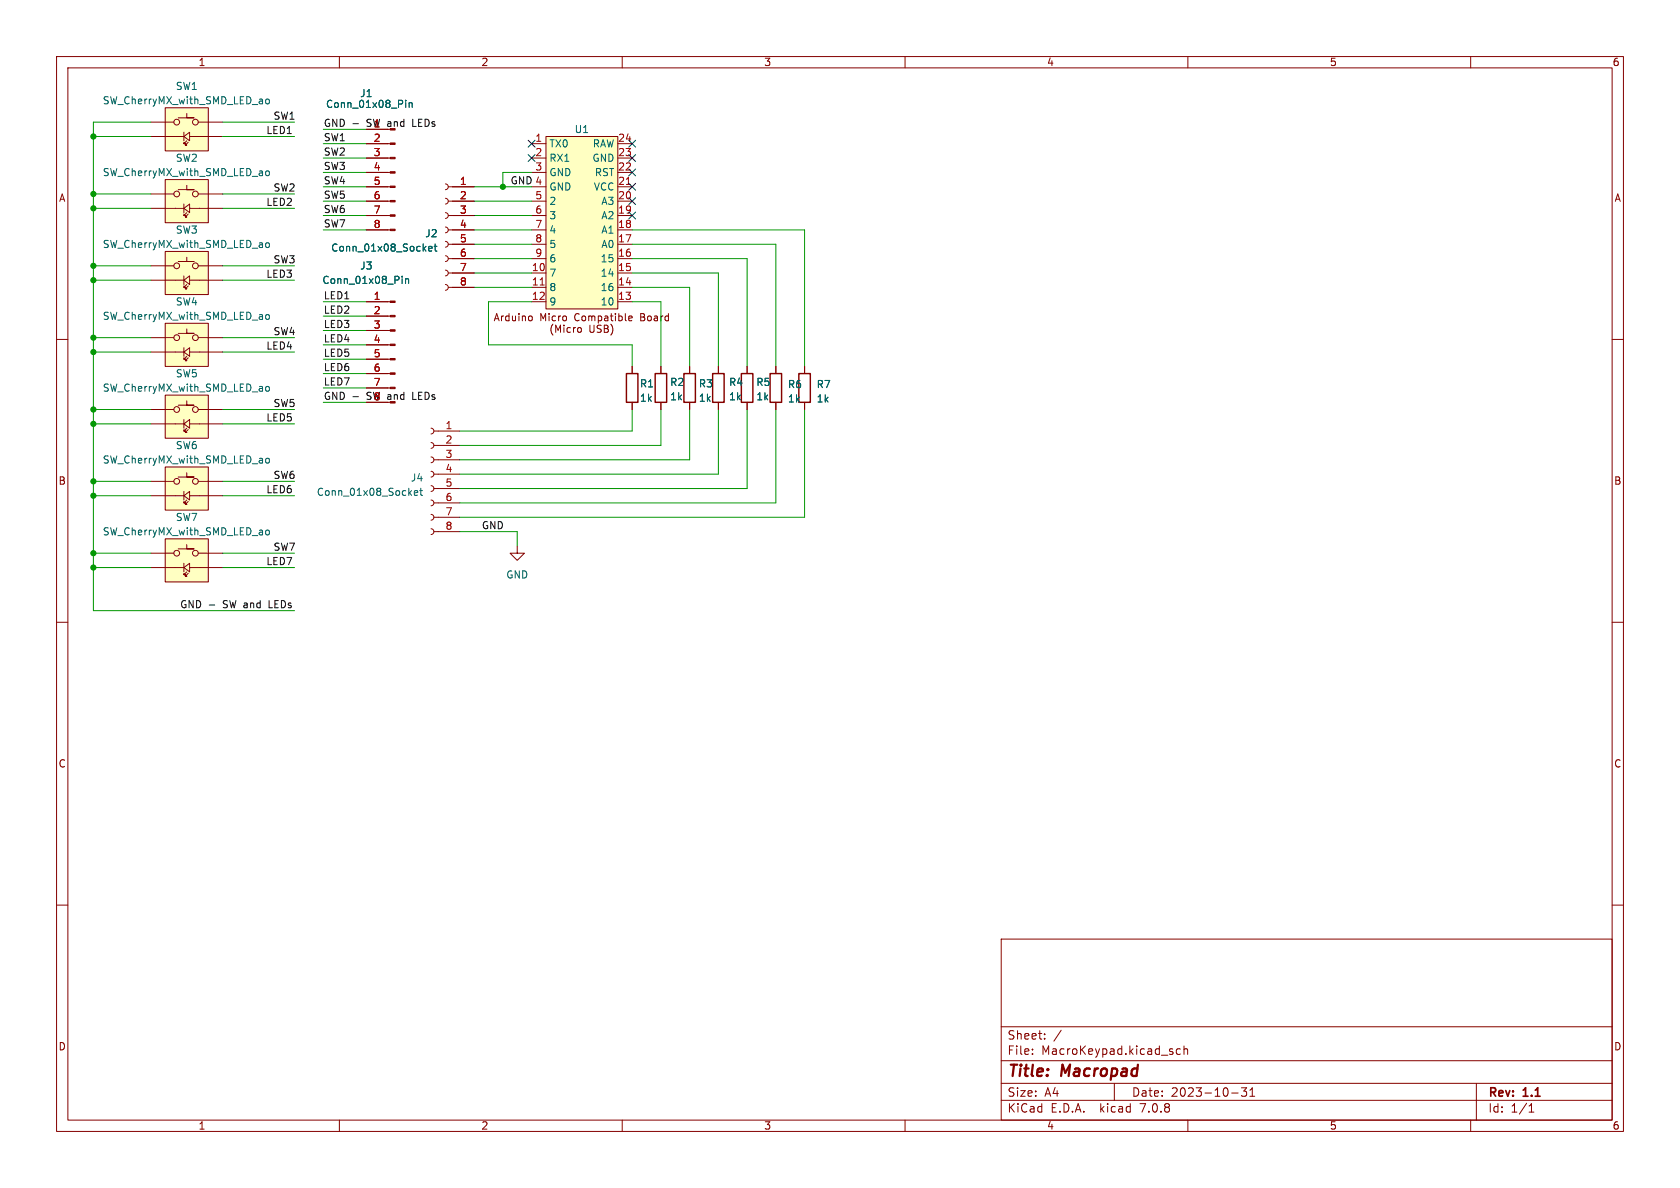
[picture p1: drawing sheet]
<svg xmlns="http://www.w3.org/2000/svg" width="297mm" height="210mm" viewBox="0 0 297 210" stroke-linecap="round" stroke-linejoin="round" font-family="sans-serif">
<g fill="none" stroke="#840000" stroke-width=".18">
<path d="M10 10h277v190h-277zM12 12h273v186h-273zM29.2 19.1h7.6v7.6h-7.6zM60 10v2M110 10v2M160 10v2M210 10v2M260 10v2M26.7 34.3h4M26.7 36.8h5.8M26.7 21.6h4M26.7 24.1h5.8"/>
<path d="M29.2 31.8h7.6v7.6h-7.6zM32.5 36.8l1-.7v1.5zM32.5 24.1l1-.7v1.5zM32.5 23.4v1.5M32.5 36.1v1.5M33 32.8v.7h1.3h-2.8M33 37.6l-.5 .5h.3h-.3v-.3M33 20.1v.7h1.3h-2.8M33 24.9l-.5 .5h.3h-.3v-.3M33.3 37.8l-.5 .6h.2h-.2v-.3M33.3 25.1l-.5 .6h.2h-.2v-.3M33.5 36.8h5.9"/>
<path d="M33.5 24.1h5.9M34.3 33h.1M34.3 20.3h.1M35.1 34.3h4.3M35.1 21.6h4.3M64.8 38.1h4.2M64.8 35.6h4.2M64.8 33h4.2M64.8 30.5h4.2M64.8 27.9h4.2M64.8 25.4h4.2M64.8 22.9h3.8"/>
<path d="M78.7 37.6l.4 .1 .1 .4-.1 .4-.4 .1M78.7 35.1l.4 .1 .1 .4-.1 .3-.4 .2M78.7 32.5l.4 .2 .1 .3-.1 .4-.4 .1M79.2 38.1h4.6M79.2 35.6h4.6M79.2 33h4.6M94 38.1h2.5M94 35.6h2.5M94 33h2.5M94 30.5h2.5M94 27.9h2.5M94 25.4h2.5"/>
<path d="M96.5 24.1h12.7v30.5h-12.7zM109.2 38.1h2.6M109.2 35.6h2.6M109.2 33h2.6M109.2 30.5h2.6M109.2 27.9h2.6M109.2 25.4h2.6M10 60h2M26.7 47h4M26.7 49.5h5.8M26.7 59.7h4M29.2 44.5h7.6v7.6h-7.6z"/>
<path d="M29.2 57.2h7.6v7.6h-7.6zM32.5 49.5l1-.7v1.5zM32.5 48.8v1.5M33 45.5v.7h1.3h-2.8M33 50.3l-.5 .5h.3h-.3v-.3M33 58.2v.7h1.3h-2.8M33.3 50.5l-.5 .6h.2h-.2v-.3M33.5 49.5h5.9M34.3 45.7h.1M34.3 58.4h.1M35.1 47h4.3M35.1 59.7h4.3"/>
<path d="M64.8 40.6h4.2M64.8 55.9h4.2M64.8 53.3h4.2M64.8 58.4h4.2M78.7 50.3l.4 .1 .1 .4-.1 .4-.4 .1M78.7 47.8l.4 .1 .1 .4-.1 .3-.4 .2M78.7 45.2l.4 .2 .1 .3-.1 .4-.4 .1M78.7 42.7l.4 .1 .1 .4-.1 .4-.4 .1M78.7 40.1l.4 .2 .1 .4-.1 .3-.4 .1M79.2 50.8h4.6M79.2 48.3h4.6M79.2 45.7h4.6"/>
<path d="M79.2 43.2h4.6M79.2 40.6h4.6M87.4 56.7l.4-1.3 .4 1.3M87.5 56.3h.6M88.7 55.9v.8M89 55.9l-.3 .2M90 55.9h-.5l-.1 .6M90 55.4v1.3M90.6 55.9v.6M91.1 55.9v.8M91.7 55.4v.2M91.7 55.9v.8"/>
<path d="M92.3 56l.2-.1h.3l.1 .8M92.3 55.9v.8M93.4 56.5l.1-.5 .4-.1 .2 .2-.1 .5M94 50.8h2.5M94 48.3h2.5M94 45.7h2.5M94 43.2h2.5M94 40.6h2.5M94 53.3h2.5M95.6 56.7v-1.3l.4 .9 .5-.9v1.3M97.1 55.4v.2M97.1 55.9v.8"/>
<path d="M97.6 59l.2 .2M98.2 55.9h-.3l-.3 .2M98.8 55.9v.8M99.1 55.9l-.3 .2M99.5 56.1l.2-.2h.3l.1 .2M102.4 55.6a.51 .51 0 0 0-.6 0 .51 .51 0 0 0-.2 .6M102.9 56.1l.2-.2h.3l.1 .2M104.1 56l.3-.1 .2 .1M104.1 55.9v.8M104.6 56l.2-.1h.3l.1 .8M104.6 56v.7M105 57.5v1l-.2 .3"/>
<path d="M105.8 55.9h.3l.3 .2-.1 .5h-.5M105.8 55.9v1.2M106.3 57.5h-.5l-.2 .1v.4l.6 .2 .1 .3-.3 .3-.4-.1M106.8 57.5h.5l.2 .2-.2 .4 .2 .1 .1 .3-.3 .3h-.5zM106.8 58.1h.5M106.9 55.9h.5l.1 .8M107.5 56.2h-.5l-.1 .2 .1 .3 .5-.1M107.9 55.9h.5M108 57.3a1.46 1.46 0 0 1 0 1.9M108.1 55.4v1.1l.3 .2M108.8 55.4v.2M108.8 55.9v.8"/>
<path d="M109.2 50.8h2.6M109.2 48.3h2.6M109.2 45.7h2.6M109.2 43.2h2.6M109.2 40.6h2.6M109.2 53.3h2.6M109.4 55.9h.4l.2 .2-.1 .5h-.5M109.4 55.4v1.3M110.6 55.4v1.1l.1 .2M111.2 56.3l.6-.1-.1-.3h-.4l-.1 .1v.6h.5M113.3 55.4h.4l.2 .3-.2 .3 .2 .2 .1 .3-.2 .2h-.5zM113.3 56h.4"/>
<path d="M114.6 55.9h.3l.2 .2v.4l-.2 .2-.3-.1-.1-.1zM115.7 55.9h.5v.8M116.2 56.2h-.4l-.2 .2 .2 .3 .4-.1M116.8 55.9v.8M117.2 55.9l-.4 .2M118.2 55.9h-.4l-.2 .2 .1 .5h.5M118.2 55.4v1.3M285 60h2M26.7 72.4h4M26.7 74.9h5.8M26.7 62.2h5.8M29.2 69.9h7.6v7.6h-7.6z"/>
<path d="M32.5 74.9l1-.7v1.5zM32.5 62.2l1-.7v1.5zM32.5 61.5v1.5M32.5 74.2v1.5M33 70.9v.7h1.3h-2.8M33 75.7l-.5 .5h.3h-.3v-.3M33 63l-.5 .5h.3h-.3v-.3M33.3 75.9l-.5 .6h.2h-.2v-.3M33.3 63.2l-.5 .6h.2h-.2v-.3M33.5 74.9h5.9M33.5 62.2h5.9M34.3 71.1h.1"/>
<path d="M35.1 72.4h4.3M64.8 68.6h4.2M64.8 66h4.2M64.8 63.5h4.2M64.8 61h4.2M64.8 71.1h3.8M76.2 78.2l.4 .2 .1 .4-.2 .3-.3 .1M76.2 75.7l.4 .1 .1 .4-.2 .4-.3 .1M76.7 78.7h4.6M76.7 76.2h4.6M111.8 64.8v1.2M111.8 71.1v1.3"/>
<path d="M116.8 64.8v1.2M116.8 71.1v1.3M121.9 64.8v1.2M121.9 71.1v1.3M127 64.8v1.2M127 71.1v1.3M132.1 64.8v1.2M132.1 71.1v1.3M137.2 64.8v1.2M137.2 71.1v1.3M142.2 64.8v1.2M142.2 71.1v1.3"/>
<path d="M26.7 85.1h4M26.7 87.6h5.8M26.7 97.8h4M29.2 82.6h7.6v7.6h-7.6zM29.2 95.3h7.6v7.6h-7.6zM32.5 87.6l1-.7v1.5zM32.5 86.9v1.5M32.5 99.6v1.5M33 83.6v.7h1.3h-2.8M33 88.4l-.5 .5h.3h-.3v-.3M33 96.3v.7h1.3h-2.8M33.3 88.6l-.5 .6h.2h-.2v-.3"/>
<path d="M33.5 87.6h5.9M34.3 83.8h.1M34.3 96.5h.1M35.1 85.1h4.3M35.1 97.8h4.3M76.2 93.5l.4 .1 .1 .4-.2 .4-.3 .1M76.2 90.9l.4 .2 .1 .4-.2 .3-.3 .1M76.2 88.4l.4 .1 .1 .4-.2 .4-.3 .1M76.2 85.9l.4 .1 .1 .4-.2 .3-.3 .2M76.2 83.3l.4 .2 .1 .3-.2 .4-.3 .1M76.2 80.8l.4 .1 .1 .4-.2 .4-.3 .1M76.7 94h4.6"/>
<path d="M76.7 91.4h4.6M76.7 88.9h4.6M76.7 86.4h4.6M76.7 83.8h4.6M76.7 81.3h4.6M91.4 96.5v1.3h1.3l-1.3 1.3-1.2-1.3h1.2M10 110h2M26.7 100.3h5.8M32.5 100.3l1-.7v1.5zM33 101.1l-.5 .5h.3h-.3v-.3M33.3 101.3l-.5 .6h.2h-.2v-.3M33.5 100.3h5.9"/>
<path d="M285 110h2M10 160h2M285 160h2M177 166h108v32h-108zM60 198v2M110 198v2M160 198v2M177 194.5h108M177 191.5h108M177 187.5h108M177 181.5h108M182.5 186.3v.1"/>
<path d="M182.5 185.5v.1M184.7 183.6v.1M184.7 182.8v.1M187.6 182.1l-1.3 2M197 191.5v3M208.7 185.5l-.5-.1-.2 .3v.4l.1 .2h.6M209.3 185.5l.2-.1 .4 .1 .1 .9M209.3 184.9v1.5M210 198v2M217.7 193.2h1.2M219.5 192.3h.9l-.5 .6 .4 .1v.7l-.2 .1h-.4l-.2-.1M221 193.8h.8"/>
<path d="M221 192.7l.4-.4v1.5M260 198v2M261 191.5v6.5M270.3 196.6h.9M270.3 195.5l.4-.4v1.5"/>
<circle cx="31.2" cy="34.3" r=".51"/>
<circle cx="31.2" cy="21.6" r=".51"/>
<circle cx="34.5" cy="34.3" r=".51"/>
<circle cx="34.5" cy="21.6" r=".51"/>
<circle cx="31.2" cy="59.7" r=".51"/>
<circle cx="31.2" cy="47" r=".51"/>
<circle cx="34.5" cy="59.7" r=".51"/>
<circle cx="34.5" cy="47" r=".51"/>
<circle cx="31.2" cy="72.4" r=".51"/>
<circle cx="34.5" cy="72.4" r=".51"/>
<circle cx="31.2" cy="85.1" r=".51"/>
<circle cx="31.2" cy="97.8" r=".51"/>
<circle cx="34.5" cy="85.1" r=".51"/>
<circle cx="34.5" cy="97.8" r=".51"/>
</g>
<path d="M110.7 66h2.1v5.1h-2.1zM115.8 66h2.1v5.1h-2.1zM120.9 66h2v5.1h-2zM126 66h2v5.1h-2zM131.1 66h2v5.1h-2zM136.1 66h2.1v5.1h-2.1zM141.2 66h2.1v5.1h-2.1z" fill="none" stroke="#840000" stroke-width=".25"/>
<g fill="none" stroke="#006464" stroke-width=".18">
<path d="M47 17.6l.2-.1 .4 .1v.5l-.1 .2-.3 .1-.2-.2zM71.7 17.7v.1M71.7 18.1v.9M72.3 18.1v.9M72.3 18.3l.2-.2 .3 .1 .1 .8M47 30.3l.2-.1 .4 .1v.5l-.1 .2-.3 .1-.2-.2zM47 43l.2-.1 .4 .1v.5l-.1 .2-.3 .1-.2-.2zM47 55.7l.2-.1 .4 .1v.5l-.1 .2-.3 .1-.2-.2zM71.1 48.8v.2M71.1 49.3v.8M71.7 49.3v.8M71.7 49.4l.2-.1h.3v.8"/>
<path d="M75.8 44l.6-.1-.1-.3-.3-.1-.2 .2v.6h.5M76.8 43.5h.4M76.9 43.1v1.1l.3 .2M47 68.4l.2-.1 .4 .1v.5l-.1 .2-.3 .1-.2-.2zM47 81.1l.2-.1 .4 .1v.5l-.1 .2-.3 .1-.2-.2zM47 93.8l.2-.1 .4 .1v.5l-.1 .2-.3 .1-.2-.2zM73.2 87.2l.7-.2-.1-.2-.4-.1-.2 .2 .1 .6h.5M74.2 86.7h.5M74.4 86.3v1.1l.3 .2"/>
</g>
<g fill="#840000" stroke="#840000" stroke-width=".18">
<path d="M69 40.5h.8v.3h-.8z"/>
<path d="M69 38h.8v.2h-.8z"/>
<path d="M69 35.4h.8v.3h-.8z"/>
<path d="M69 32.9h.8v.2h-.8z"/>
<path d="M69 30.4h.8v.2h-.8z"/>
<path d="M69 27.8h.8v.3h-.8z"/>
<path d="M69 25.3h.8v.2h-.8z"/>
<path d="M69 68.5h.8v.2h-.8z"/>
<path d="M69 65.9h.8v.3h-.8z"/>
<path d="M69 63.4h.8v.2h-.8z"/>
<path d="M69 60.8h.8v.3h-.8z"/>
<path d="M69 58.3h.8v.2h-.8z"/>
<path d="M69 55.8h.8v.2h-.8z"/>
<path d="M69 53.2h.8v.3h-.8z"/>
</g>
<g fill="#ffffc2" stroke="#ffffc2" stroke-width=".18">
<path d="M29.2 44.5h7.6v7.6h-7.6z"/>
<path d="M29.2 31.8h7.6v7.6h-7.6z"/>
<path d="M29.2 19.1h7.6v7.6h-7.6z"/>
<path d="M96.5 24.1h12.7v30.5h-12.7z"/>
<path d="M29.2 69.9h7.6v7.6h-7.6z"/>
<path d="M29.2 57.2h7.6v7.6h-7.6z"/>
<path d="M29.2 82.6h7.6v7.6h-7.6z"/>
<path d="M29.2 95.3h7.6v7.6h-7.6z"/>
</g>
<path d="M110.7 32.6h.8M95.5 50.4h.7" fill="none" stroke="#a90000" stroke-width=".18"/>
<path d="M62.4 21.9h1M62.4 70.1h1M37 107h1" fill="none" stroke="#0f0f0f" stroke-width=".18"/>
<g fill="none" stroke="#009600" stroke-width=".18">
<path d="M16.5 34.3h10.2M16.5 36.8h10.2M16.5 24.1h10.2M26.7 21.6h-10.2v86.4h35.6M39.4 21.6h12.7M39.4 34.3h12.7M39.4 36.8h12.7M39.4 24.1h12.7M57.1 38.1h7.7M57.1 33h7.7M57.1 35.6h7.7M57.1 22.9h7.7"/>
<path d="M57.1 25.4h7.7M57.1 30.5h7.7M57.1 27.9h7.7M83.8 38.1h10.2M83.8 33h10.2M83.8 35.6h10.2M94 30.5h-5.1v2.5M16.5 59.7h10.2M16.5 47h10.2M16.5 49.5h10.2M39.4 59.7h12.7M39.4 47h12.7"/>
<path d="M39.4 49.5h12.7M57.1 58.4h7.7M57.1 55.9h7.7M57.1 53.3h7.7M57.1 40.6h7.7M83.8 48.3h10.2M83.8 43.2h10.2M83.8 40.6h10.2M83.8 45.7h10.2M83.8 50.8h10.2M94 53.3h-7.6v7.7h25.4v3.8M111.8 48.3h15.2v16.5"/>
<path d="M111.8 53.3h5v11.5M111.8 45.7h20.3v19.1M111.8 50.8h10.1v14M111.8 43.2h25.4v21.6M111.8 40.6h30.4v24.2M16.5 72.4h10.2M16.5 74.9h10.2M16.5 62.2h10.2M39.4 72.4h12.7M39.4 74.9h12.7M39.4 62.2h12.7M57.1 61h7.7"/>
<path d="M57.1 71.1h7.7M57.1 68.6h7.7M57.1 63.5h7.7M57.1 66h7.7M111.8 72.4v3.8h-30.5M116.8 72.4v6.3h-35.5M121.9 72.4v8.9h-40.6M127 72.4v11.4h-45.7M132.1 72.4v14h-50.8M137.2 72.4v16.5h-55.9M142.2 72.4v19h-60.9M16.5 97.8h10.2"/>
<path d="M16.5 85.1h10.2M16.5 87.6h10.2M39.4 97.8h12.7M39.4 85.1h12.7M39.4 87.6h12.7M81.3 94h10.1v2.5M16.5 100.3h10.2M39.4 100.3h12.7"/>
</g>
<g fill="none" stroke="#000084" stroke-width=".18">
<path d="M93.4 27.3l1.2 1.2M93.4 24.8l1.2 1.2M94.6 27.3l-1.2 1.2M94.6 24.8l-1.2 1.2M111.2 27.3l1.2 1.2M111.2 37.5l1.2 1.2M111.2 29.9l1.2 1.2M111.2 35l1.2 1.2M111.2 24.8l1.2 1.2M111.2 32.4l1.2 1.2M112.4 27.3l-1.2 1.2M112.4 37.5l-1.2 1.2"/>
<path d="M112.4 29.9l-1.2 1.2M112.4 35l-1.2 1.2M112.4 24.8l-1.2 1.2M112.4 32.4l-1.2 1.2"/>
</g>
<g fill="#009600" stroke="#009600" stroke-width=".18">
<circle cx="16.5" cy="97.8" r=".46"/>
<circle cx="16.5" cy="87.6" r=".46"/>
<circle cx="16.5" cy="100.3" r=".46"/>
<circle cx="16.5" cy="85.1" r=".46"/>
<circle cx="16.5" cy="72.4" r=".46"/>
<circle cx="16.5" cy="74.9" r=".46"/>
<circle cx="88.9" cy="33" r=".46"/>
<circle cx="16.5" cy="49.5" r=".46"/>
<circle cx="16.5" cy="47" r=".46"/>
<circle cx="16.5" cy="24.1" r=".46"/>
<circle cx="16.5" cy="34.3" r=".46"/>
<circle cx="16.5" cy="36.8" r=".46"/>
<circle cx="16.5" cy="62.2" r=".46"/>
<circle cx="16.5" cy="59.7" r=".46"/>
</g>
<g font-size="2.8" fill="#840000">
<text x="178" y="190.9">Title:</text>
<text x="187.7" y="190.9">Macropad</text>
</g>
<g font-size="2.1" fill="#840000">
<text x="178" y="184">Sheet:</text>
<text x="178" y="186.7">File:</text>
<text x="184.1" y="186.7">MacroKeypad.kicad_sch</text>
<text x="178" y="196.9">KiCad</text>
<text x="178" y="194.1">Size:</text>
<text x="184.7" y="194.1">A4</text>
<text x="185.7" y="196.9">E.D.A.</text>
<text x="194.6" y="196.9">kicad</text>
<text x="200" y="194.1">Date:</text>
<text x="201.8" y="196.9">7.0.8</text>
<text x="207" y="194.1">2023-10-31</text>
<text x="263" y="194.3">Rev:</text>
<text x="263" y="196.9">Id:</text>
<text x="267.1" y="196.9">1/1</text>
<text x="269.4" y="194.3">1.1</text>
</g>
<g font-size="1.8" fill="#840000">
<text x="35" y="11.9">1</text>
<text x="85" y="11.9">2</text>
<text x="135" y="11.9">3</text>
<text x="185" y="11.9">4</text>
<text x="235" y="11.9">5</text>
<text x="285" y="11.9">6</text>
<text x="10.3" y="35.9">A</text>
<text x="285.3" y="35.9">A</text>
<text x="89.1" y="58">Micro</text>
<text x="95.4" y="58">Compatible</text>
<text x="10.3" y="85.9">B</text>
<text x="285.3" y="85.9">B</text>
<text x="10.3" y="135.9">C</text>
<text x="285.3" y="135.9">C</text>
<text x="10.3" y="185.9">D</text>
<text x="285.3" y="185.9">D</text>
<text x="35" y="199.9">1</text>
<text x="85" y="199.9">2</text>
<text x="135" y="199.9">3</text>
<text x="185" y="199.9">4</text>
<text x="235" y="199.9">5</text>
<text x="285" y="199.9">6</text>
</g>
<g font-size="1.8" fill="#006464">
<text x="31" y="16.1">SW1</text>
<text x="63.6" y="17.4">J1</text>
<text x="18.1" y="18.6">SW_CherryMX_with_SMD_LED_ao</text>
<text x="57.5" y="19.3">Conn_01x08_Pin</text>
<text x="101.5" y="23.7">U1</text>
<text x="31" y="28.8">SW2</text>
<text x="97" y="26.3">TX0</text>
<text x="97" y="28.8">RX1</text>
<text x="104.6" y="28.8">GND</text>
<text x="104.7" y="26.3">RAW</text>
<text x="18.1" y="31.3">SW_CherryMX_with_SMD_LED_ao</text>
<text x="97" y="31.3">GND</text>
<text x="97" y="33.9">GND</text>
<text x="104.9" y="33.9">VCC</text>
<text x="105.1" y="31.3">RST</text>
<text x="31" y="41.5">SW3</text>
<text x="97" y="36.4">2</text>
<text x="97" y="39">3</text>
<text x="97" y="41.5">4</text>
<text x="106.2" y="41.5">A1</text>
<text x="106.2" y="39">A2</text>
<text x="106.2" y="36.4">A3</text>
<text x="18.1" y="44">SW_CherryMX_with_SMD_LED_ao</text>
<text x="58.4" y="44.7">Conn_01x08_Socket</text>
<text x="63.6" y="47.9">J3</text>
<text x="75.1" y="42.1">J2</text>
<text x="97" y="44">5</text>
<text x="97" y="46.6">6</text>
<text x="106.1" y="46.6">15</text>
<text x="106.2" y="44">A0</text>
<text x="56.9" y="50.4">Conn_01x08_Pin</text>
<text x="97" y="49.1">7</text>
<text x="97" y="51.7">8</text>
<text x="106.1" y="51.7">16</text>
<text x="106.1" y="49.1">14</text>
<text x="18.1" y="56.7">SW_CherryMX_with_SMD_LED_ao</text>
<text x="31" y="54.2">SW4</text>
<text x="97" y="54.2">9</text>
<text x="106.1" y="54.2">10</text>
<text x="18.1" y="69.4">SW_CherryMX_with_SMD_LED_ao</text>
<text x="31" y="66.9">SW5</text>
<text x="113" y="68.7">R1</text>
<text x="113" y="71.2">1k</text>
<text x="118.4" y="68.4">R2</text>
<text x="118.4" y="71">1k</text>
<text x="123.5" y="68.7">R3</text>
<text x="123.5" y="71.2">1k</text>
<text x="128.8" y="68.4">R4</text>
<text x="128.8" y="71">1k</text>
<text x="133.6" y="68.4">R5</text>
<text x="133.6" y="71">1k</text>
<text x="139.2" y="68.8">R6</text>
<text x="139.2" y="71.3">1k</text>
<text x="144.3" y="68.8">R7</text>
<text x="144.3" y="71.3">1k</text>
<text x="18.1" y="82.1">SW_CherryMX_with_SMD_LED_ao</text>
<text x="31" y="79.6">SW6</text>
<text x="55.9" y="87.9">Conn_01x08_Socket</text>
<text x="72.5" y="85.3">J4</text>
<text x="18.1" y="94.8">SW_CherryMX_with_SMD_LED_ao</text>
<text x="31" y="92.3">SW7</text>
<text x="89.4" y="102.5">GND</text>
</g>
<g font-size="1.8" fill="#0f0f0f">
<text x="47" y="23.8">LED1</text>
<text x="48.3" y="21.2">SW1</text>
<text x="57.1" y="22.5">GND -</text>
<text x="64.9" y="22.5">SW and</text>
<text x="73.4" y="22.5">LEDs</text>
<text x="57.1" y="27.6">SW2</text>
<text x="57.1" y="25.1">SW1</text>
<text x="48.3" y="33.9">SW2</text>
<text x="57.1" y="35.2">SW5</text>
<text x="57.1" y="30.1">SW3</text>
<text x="57.1" y="32.7">SW4</text>
<text x="90.2" y="32.7">GND 4</text>
<text x="47" y="36.5">LED2</text>
<text x="57.1" y="40.3">SW7</text>
<text x="57.1" y="37.8">SW6</text>
<text x="48.3" y="46.6">SW3</text>
<text x="47" y="49.2">LED3</text>
<text x="57.1" y="53">LED1</text>
<text x="48.3" y="59.3">SW4</text>
<text x="57.1" y="58.1">LED3</text>
<text x="57.1" y="55.5">LED2</text>
<text x="47" y="61.9">LED4</text>
<text x="57.1" y="63.2">LED5</text>
<text x="57.1" y="65.7">LED6</text>
<text x="57.1" y="60.6">LED4</text>
<text x="57.1" y="68.2">LED7</text>
<text x="57.1" y="70.8">GND -</text>
<text x="64.9" y="70.8">SW and</text>
<text x="73.4" y="70.8">LEDs</text>
<text x="47" y="74.6">LED5</text>
<text x="48.3" y="72">SW5</text>
<text x="47" y="87.3">LED6</text>
<text x="48.3" y="84.7">SW6</text>
<text x="85.1" y="93.6">GND</text>
<text x="47" y="100">LED7</text>
<text x="48.3" y="97.4">SW7</text>
<text x="31.7" y="107.6">GND -</text>
<text x="39.5" y="107.6">SW and</text>
<text x="48" y="107.6">LEDs</text>
</g>
<g font-size="1.8" fill="#a90000">
<text x="66" y="22.6">1</text>
<text x="66" y="25.1">2</text>
<text x="66" y="27.7">3</text>
<text x="94.5" y="25.1">1</text>
<text x="94.5" y="27.7">2</text>
<text x="109.2" y="27.7">23</text>
<text x="109.2" y="25.1">24</text>
<text x="66" y="30.2">4</text>
<text x="66" y="32.8">5</text>
<text x="66" y="35.3">6</text>
<text x="81.2" y="32.8">1</text>
<text x="81.2" y="35.3">2</text>
<text x="94.5" y="30.2">3</text>
<text x="94.5" y="35.3">5</text>
<text x="109.2" y="35.3">20</text>
<text x="109.2" y="32.8">21</text>
<text x="109.2" y="30.2">22</text>
<text x="66" y="37.8">7</text>
<text x="66" y="40.4">8</text>
<text x="81.2" y="37.8">3</text>
<text x="81.2" y="40.4">4</text>
<text x="94.5" y="37.8">6</text>
<text x="94.5" y="40.4">7</text>
<text x="109.2" y="40.4">18</text>
<text x="109.2" y="37.8">19</text>
<text x="81.2" y="42.9">5</text>
<text x="81.2" y="45.5">6</text>
<text x="94.5" y="42.9">8</text>
<text x="94.5" y="45.5">9</text>
<text x="109.2" y="45.5">16</text>
<text x="109.2" y="42.9">17</text>
<text x="66" y="53.1">1</text>
<text x="81.2" y="48">7</text>
<text x="81.2" y="50.5">8</text>
<text x="93.9" y="48">10</text>
<text x="93.9" y="50.5">11</text>
<text x="93.9" y="53.1">12</text>
<text x="109.2" y="53.1">13</text>
<text x="109.2" y="50.5">14</text>
<text x="109.2" y="48">15</text>
<text x="66" y="55.6">2</text>
<text x="66" y="58.2">3</text>
<text x="66" y="60.7">4</text>
<text x="66" y="63.2">5</text>
<text x="66" y="65.8">6</text>
<text x="66" y="68.3">7</text>
<text x="66" y="70.9">8</text>
<text x="78.7" y="75.9">1</text>
<text x="78.7" y="78.5">2</text>
<text x="78.7" y="81">3</text>
<text x="78.7" y="83.6">4</text>
<text x="78.7" y="86.1">5</text>
<text x="78.7" y="88.6">6</text>
<text x="78.7" y="91.2">7</text>
<text x="78.7" y="93.7">8</text>
</g>
</svg>
